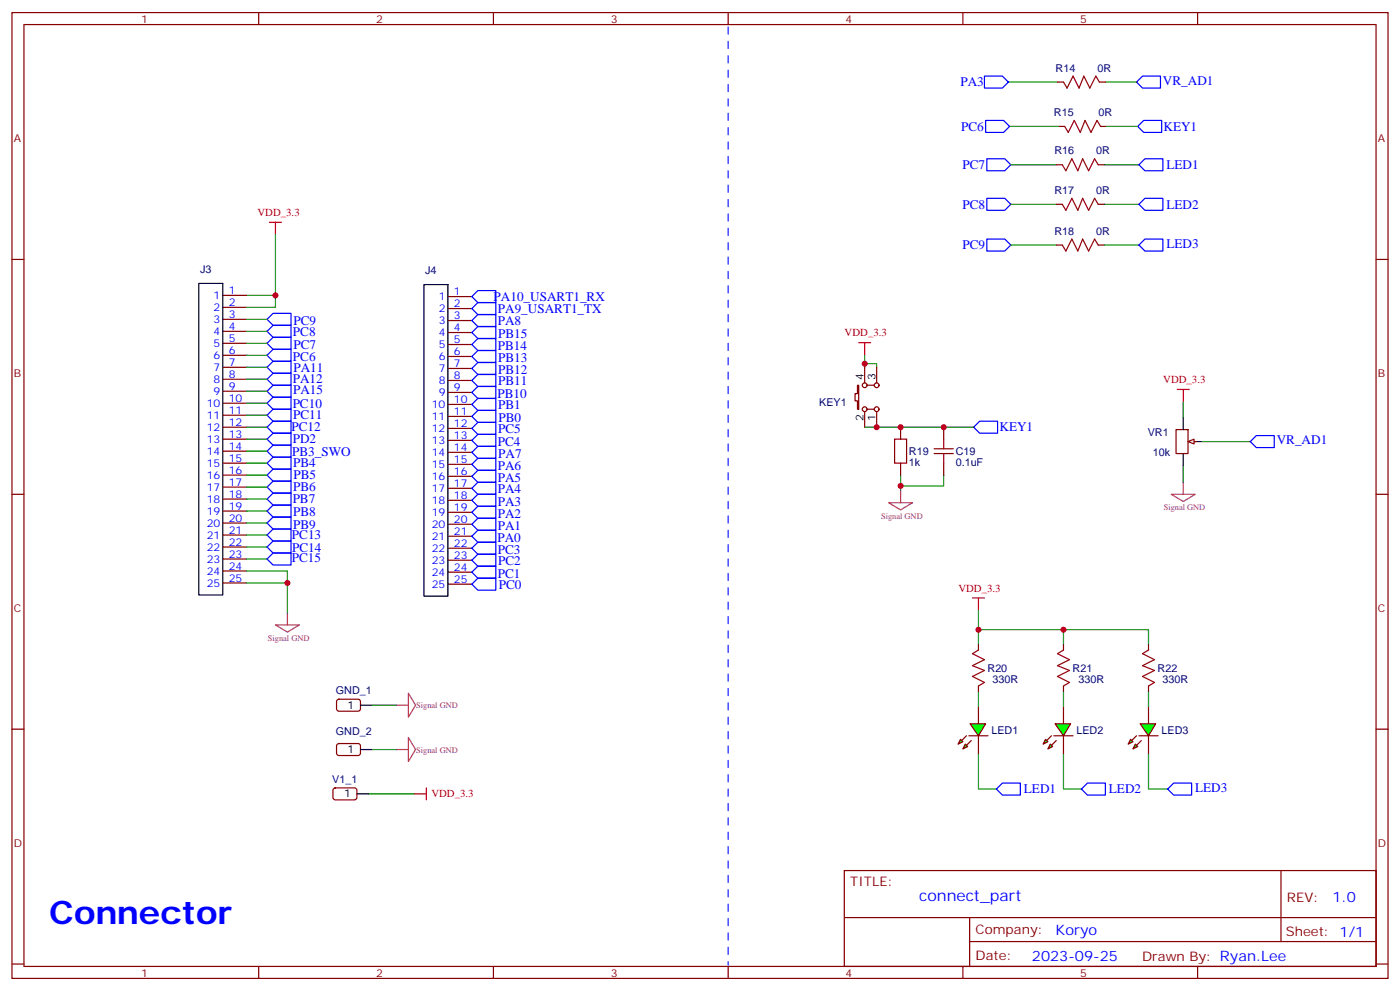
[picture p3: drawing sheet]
<svg xmlns="http://www.w3.org/2000/svg" width="412mm" height="292mm" viewBox="0 0 412 292" stroke-linecap="round" stroke-linejoin="round" font-family="sans-serif">
<g fill="none" stroke="#870000" stroke-width=".35">
<path d="M3.5 3.7h405.4v284.3h-405.4zM7.1 7.2h398.2v277.3h-398.2zM76.2 3.7v3.5M145.3 3.7v3.5M214.5 3.7v3.5M283.6 3.7v3.5M352.8 3.7v3.5M311.5 24.2h1.8M311.9 37.2h1.7M323.8 24.2h1.8M324.2 37.2h1.8M3.5 76.4h3.6"/>
<path d="M405.3 76.4h3.6M252.6 113.4h.3v7.1h-.3v-2.5h-.7v-2.1h.7zM254.7 108.1v4.6M255.4 113.4h2.1M258.2 108.1v4.6M254.7 121.2v4.6M255.4 120.5h2.1M258.2 121.2v4.6M265.3 125.8v3.5M265.3 136.3v3.6M278 125.8v3.5M278 136.3v3.6"/>
<path d="M346.4 126.5h3.6v7h-3.6zM350.7 130h1.7M3.5 145.5h3.6M405.3 145.5h3.6M3.5 214.7h3.6M99.4 206.1l.4-.3 6 .1 .4 .7-.1 2.3-.6 .5-5.9-.1-.5-.6v-2.1zM99.4 219.1l.4-.2 6 .1 .4 .6-.1 2.4-.6 .4h-5.9l-.5-.7v-2.1zM405.3 214.7h3.6M98.3 232.2l.5-.2h5.9l.4 .7v2.3l-.7 .5-5.9-.1-.4-.6v-2.1zM248.7 256.3h156.6v28.2h-156.6zM377.3 256.3v20.9M248.7 270.1h156.5"/>
<path d="M285.6 277.2h119.6M285.6 270.1v14.2M3.5 283.8h3.6M76.2 284.5v3.5M145.3 284.5v3.5M214.5 284.5v3.5M283.6 284.5v3.5M352.8 284.5v3.5M405.3 283.8h3.6"/>
<circle cx="254.7" cy="113.4" r=".71"/>
<circle cx="258.2" cy="113.4" r=".71"/>
<circle cx="254.7" cy="120.5" r=".71"/>
<circle cx="258.2" cy="120.5" r=".71"/>
</g>
<path d="M348.5 122.9v3.6M348.5 133.5v3.6M350.3 130h3.5M106.2 207.6h3.5M105.1 233.7h3.6M106.2 220.7h3.5" fill="none" stroke="#000" stroke-width=".35"/>
<g fill="none" stroke="#008700" stroke-width=".35">
<path d="M297 24.2h14.5M297.4 37.2h14.5M325.6 24.2h9.2M326 37.2h9.1M254.7 107.1h3.5v1M254.7 104.6v3.5M348.5 118.4v4.5M254.7 125.8h32.1M265.3 139.9v4.6M278 139.9v3.2h-12.7M348.5 137.1v4.9M353.8 130h14.5"/>
<path d="M109.7 207.6h7.1M108.7 233.7h13.4M109.7 220.7h7.1"/>
</g>
<path d="M261.8 148h7l-3.5 2.1zM265.3 144.5v3.5M116.8 207.6h3.5M120.3 204.1l2.1 3.5-2.1 3.5zM120.3 217.1l2.1 3.6-2.1 3.5zM116.8 220.7h3.5" fill="none" stroke="#909" stroke-width=".35"/>
<path d="M252.9 100.9h3.6M254.7 100.9v3.5M122.1 233.7h3.5M125.6 232v3.5" fill="none" stroke="#f00" stroke-width=".35"/>
<path d="M214.5 7.9v276.3" fill="none" stroke="#03f" stroke-width=".35" stroke-dasharray="2.1 2.1"/>
<path d="M290 22.4h5.3l1.7 1.8-1.7 1.7h-5.3zM334.8 24.2l1.7-1.8h5.3v3.5h-5.3zM336.9 35.5h5.3v3.5h-5.3l-1.8-1.8zM288.6 124h5.3v3.5h-5.3l-1.8-1.7zM368.3 130l1.8-1.8h5.3v3.6h-5.3z" fill="none" stroke="#00f" stroke-width=".35"/>
<path d="M313.3 24.2l1 1.7 1.8-3.5 1.8 3.5 1.4-3.5 1.7 3.5 1.8-3.5 1 1.8M313.6 37.2l1.1 1.8 1.7-3.5 1.8 3.5 1.4-3.5 1.8 3.5 1.7-3.5 1.1 1.7M263.5 129.3h3.6v7h-3.6zM275.2 133.5h5.6M275.2 132.1h5.6M278 129.3v2.8M278 133.5v2.8" fill="none" stroke="#a10000" stroke-width=".35"/>
<path d="M350 130l1.7-.7v1.4z" fill="#f0f0f0" stroke="#870000" stroke-width=".35"/>
<path d="M345 145.5h7.1l-3.6 2.1zM348.5 142v3.5" fill="none" stroke="#909" stroke-width=".35"/>
<path d="M286.5 176h3.5M288.2 176v3.6" fill="none" stroke="#f00" stroke-width=".35"/>
<path d="M288.2 191.4l-1.7 1 3.5 1.8-3.5 1.8 3.5 1.4-3.5 1.7 3.5 1.8-1.8 1.1M313.3 191.4l-1.8 1 3.5 1.8-3.5 1.8 3.5 1.4-3.5 1.7 3.5 1.8-1.7 1.1M338.3 191.4l-1.8 1 3.6 1.8-3.6 1.8 3.6 1.4-3.6 1.7 3.6 1.8-1.8 1.1" fill="none" stroke="#a10000" stroke-width=".35"/>
<path d="M288.2 189.6v1.8M313.3 189.6v1.8M338.3 189.6v1.8M288.2 202v1.7M313.3 202v1.7M338.3 202v1.7M338.3 208v5.3M338.3 216.8v5.3" fill="none" stroke="#870000" stroke-width=".35"/>
<g fill="#0f0" stroke="#870000" stroke-width=".35">
<path d="M334.4 219.1l.7 .7-1.4 .7z"/>
<path d="M333 217.7l.7 .7-1.4 .7z"/>
</g>
<g fill="#870000" stroke="#870000" stroke-width=".35">
<path d="M336.2 218l-1.4 1.4z"/>
<path d="M334.8 216.6l-1.4 1.4z"/>
</g>
<path d="M335.5 216.6h5.6z" fill="#f00" stroke="#870000" stroke-width=".35"/>
<path d="M335.8 213.1h4.6l-2.1 3.5z" fill="#0f0" stroke="#870000" stroke-width=".35"/>
<path d="M313.3 208v5.3M313.3 216.8v5.3" fill="none" stroke="#870000" stroke-width=".35"/>
<g fill="#0f0" stroke="#870000" stroke-width=".35">
<path d="M309.4 219.1l.7 .7-1.4 .7z"/>
<path d="M308 217.7l.7 .7-1.4 .7z"/>
</g>
<g fill="#870000" stroke="#870000" stroke-width=".35">
<path d="M311.1 218l-1.4 1.4z"/>
<path d="M309.7 216.6l-1.4 1.4z"/>
</g>
<path d="M310.4 216.6h5.7z" fill="#f00" stroke="#870000" stroke-width=".35"/>
<path d="M310.8 213.1h4.6l-2.1 3.5z" fill="#0f0" stroke="#870000" stroke-width=".35"/>
<path d="M288.2 208v5.3M288.2 216.8v5.3" fill="none" stroke="#870000" stroke-width=".35"/>
<g fill="#0f0" stroke="#870000" stroke-width=".35">
<path d="M284.3 219.1l.7 .7-1.4 .7z"/>
<path d="M282.9 217.7l.7 .7-1.4 .7z"/>
</g>
<g fill="#870000" stroke="#870000" stroke-width=".35">
<path d="M286.1 218l-1.4 1.4z"/>
<path d="M283.3 218l1.4-1.4z"/>
</g>
<path d="M285.4 216.6h5.6z" fill="#f00" stroke="#870000" stroke-width=".35"/>
<path d="M285.8 213.1h4.5l-2.1 3.5z" fill="#0f0" stroke="#870000" stroke-width=".35"/>
<g fill="none" stroke="#008700" stroke-width=".35">
<path d="M297.7 48.5h13.4M325.3 48.5h10.2M81.1 69v18h-8.4M297.7 72.1h13.4M297.7 60.1h13.4M325.3 72.1h10.2M325.3 60.1h10.2M72.7 97.5h6M72.7 94h6M81.1 87v3.5h-8.4M72.7 118.7h6M72.7 115.2h6"/>
<path d="M72.7 111.7h6M72.7 108.1h6M72.7 104.6h6M72.7 101.1h6M72.7 139.9h6M72.7 136.3h6M72.7 132.8h6M72.7 129.3h6M72.7 125.8h6M72.7 122.2h6M72.7 157.5h6M72.7 154h6"/>
<path d="M72.7 150.5h6M72.7 146.9h6M72.7 143.4h6M72.7 171.6h12v8.8M72.7 168.1h12v3.5M72.7 164.6h6M72.7 161h6M288.2 179.7v9.9M288.2 185.4h25.1v4.2M313.3 185.4h25v4.2M288.2 203.7v4.3M313.3 203.7v4.3"/>
<path d="M338.3 203.7v4.3M288.2 222.1v10.2h5.3M313.3 222.1v10.2h5.3M338.3 222.1v10.2h5.7"/>
</g>
<g fill="none" stroke="#00f" stroke-width=".35">
<path d="M290.3 35.5h5.3l1.8 1.7-1.8 1.8h-5.3zM290.7 46.7h5.3l1.7 1.8-1.7 1.8h-5.3zM290.7 58.4h5.3l1.7 1.7-1.7 1.8h-5.3zM335.5 48.5l1.8-1.8h5.2v3.6h-5.2zM290.7 70.4h5.3l1.7 1.7-1.7 1.8h-5.3zM335.5 72.1l1.8-1.7h5.2v3.5h-5.2zM335.5 60.1l1.8-1.7h5.2v3.5h-5.2zM78.7 97.5l1.7-1.7h5.3v3.5h-5.3zM80.4 99.3h5.3v3.5h-5.3l-1.7-1.7zM80.4 92.3h5.3v3.5h-5.3l-1.7-1.8zM139 90.8l1.8-1.7h5.2v3.5h-5.2zM140.8 85.5h5.2v3.6h-5.2l-1.8-1.8z"/>
<path d="M140.8 92.6h5.2v3.5h-5.2l-1.8-1.7zM140.8 96.1h5.2v3.6h-5.2l-1.8-1.8zM78.7 115.2l1.7-1.8h5.3v3.5h-5.3zM78.7 108.1l1.7-1.7h5.3v3.5h-5.3zM80.4 116.9h5.3v3.6h-5.3l-1.7-1.8zM80.4 109.9h5.3v3.5h-5.3l-1.7-1.7zM80.4 102.8h5.3v3.6h-5.3l-1.7-1.8zM139 101.4l1.8-1.7h5.2v3.5h-5.2zM139 115.5l1.8-1.7h5.2v3.5h-5.2zM140.8 103.2h5.2v3.5h-5.2l-1.8-1.7zM140.8 106.7h5.2v3.5h-5.2l-1.8-1.7zM140.8 110.2h5.2v3.6h-5.2l-1.8-1.8z"/>
<path d="M140.8 117.3h5.2v3.5h-5.2l-1.8-1.7zM78.7 136.3l1.7-1.7h5.3v3.5h-5.3zM78.7 129.3l1.7-1.8h5.3v3.6h-5.3zM78.7 122.2l1.7-1.7h5.3v3.5h-5.3zM80.4 138.1h5.3v3.5h-5.3l-1.7-1.7zM80.4 131.1h5.3v3.5h-5.3l-1.7-1.8zM80.4 124h5.3v3.5h-5.3l-1.7-1.7zM139 122.6l1.8-1.8h5.2v3.6h-5.2zM139 129.6l1.8-1.7h5.2v3.5h-5.2zM140.8 124.4h5.2v3.5h-5.2l-1.8-1.8zM140.8 131.4h5.2v3.5h-5.2l-1.8-1.7zM140.8 134.9h5.2v3.6h-5.2l-1.8-1.8z"/>
<path d="M78.7 157.5l1.7-1.7h5.3v3.5h-5.3zM78.7 150.5l1.7-1.8h5.3v3.5h-5.3zM78.7 143.4l1.7-1.8h5.3v3.6h-5.3zM80.4 159.3h5.3v3.5h-5.3l-1.7-1.8zM80.4 152.2h5.3v3.6h-5.3l-1.7-1.8zM80.4 145.2h5.3v3.5h-5.3l-1.7-1.8zM139 140.2l1.8-1.7h5.2v3.5h-5.2zM139 154.3l1.8-1.7h5.2v3.5h-5.2zM140.8 142h5.2v3.5h-5.2l-1.8-1.7zM140.8 145.5h5.2v3.5h-5.2l-1.8-1.7zM140.8 149h5.2v3.6h-5.2l-1.8-1.8zM140.8 156.1h5.2v3.5h-5.2l-1.8-1.7z"/>
<path d="M78.7 164.6l1.7-1.8h5.3v3.5h-5.3zM139 161.4l1.8-1.8h5.2v3.6h-5.2zM139 164.9l1.8-1.7h5.2v3.5h-5.2zM139 168.5l1.8-1.8h5.2v3.5h-5.2zM140.8 170.2h5.2v3.5h-5.2l-1.8-1.7zM293.5 232.3l1.8-1.8h5.3v3.6h-5.3zM318.6 232.3l1.7-1.8h5.3v3.6h-5.3zM344 232.3l1.7-1.8h5.3v3.6h-5.3z"/>
</g>
<path d="M79.4 65.4h3.5M81.1 65.4v3.6M346.8 114.7h3.5M348.5 114.7v3.5" fill="none" stroke="#f00" stroke-width=".35"/>
<g fill="none" stroke="#870000" stroke-width=".35">
<path d="M311.1 48.5h1.8M323.5 48.5h1.8M311.1 72.1h1.8M311.1 60.1h1.8M323.5 72.1h1.8M323.5 60.1h1.8M65.6 87h7.1M65.6 90.5h7.1M65.6 94h7.1M65.6 97.5h7.1M131.9 87.3h7.1M131.9 90.8h7.1"/>
<path d="M131.9 94.4h7.1M131.9 97.9h7.1M65.6 101.1h7.1M65.6 104.6h7.1M65.6 108.1h7.1M65.6 111.7h7.1M65.6 115.2h7.1M65.6 118.7h7.1M131.9 101.4h7.1M131.9 105h7.1M131.9 108.5h7.1M131.9 112h7.1"/>
<path d="M131.9 115.5h7.1M131.9 119.1h7.1M65.6 122.2h7.1M65.6 125.8h7.1M65.6 129.3h7.1M65.6 132.8h7.1M65.6 136.3h7.1M65.6 139.9h7.1M131.9 122.6h7.1M131.9 126.1h7.1M131.9 129.6h7.1M131.9 133.2h7.1"/>
<path d="M131.9 136.7h7.1M65.6 143.4h7.1M65.6 146.9h7.1M65.6 150.5h7.1M65.6 154h7.1M65.6 157.5h7.1M131.9 140.2h7.1M131.9 143.8h7.1M131.9 147.3h7.1M131.9 150.8h7.1M131.9 154.3h7.1M131.9 157.9h7.1"/>
<path d="M65.6 161h7.1M65.6 164.6h7.1M65.6 168.1h7.1M65.6 171.6h7.1M131.9 161.4h7.1M131.9 164.9h7.1M131.9 168.5h7.1M131.9 172h7.1"/>
</g>
<path d="M58.6 83.4h7v91.8h-7zM124.9 83.8h7v91.7h-7z" fill="none" stroke="#000" stroke-width=".35"/>
<path d="M81.1 184h7.1l-3.5 2.1zM84.7 180.4v3.6" fill="none" stroke="#909" stroke-width=".35"/>
<path d="M312.9 48.5l1.1 1.8 1.7-3.6 1.8 3.6 1.4-3.6 1.8 3.6 1.7-3.6 1.1 1.8M312.9 72.1l1.1 1.8 1.7-3.5 1.8 3.5 1.4-3.5 1.8 3.5 1.7-3.5 1.1 1.7M312.9 60.1l1.1 1.8 1.7-3.5 1.8 3.5 1.4-3.5 1.8 3.5 1.7-3.5 1.1 1.7" fill="none" stroke="#a10000" stroke-width=".35"/>
<g fill="#c00">
<circle cx="254.7" cy="107.1" r=".88"/>
<circle cx="265.3" cy="125.8" r=".88"/>
<circle cx="258.2" cy="125.8" r=".88"/>
<circle cx="265.3" cy="143.1" r=".88"/>
<circle cx="278" cy="125.8" r=".88"/>
<circle cx="288.2" cy="185.4" r=".88"/>
<circle cx="313.3" cy="185.4" r=".88"/>
<circle cx="81.1" cy="87" r=".88"/>
<circle cx="84.7" cy="171.6" r=".88"/>
</g>
<text font-size="9.5" fill="#00f" x="14.5" y="272.2">Connector</text>
<text font-size="4.6" fill="#00f" x="270.8" y="265.3">connect_part</text>
<g font-size="4.2" fill="#00f">
<text x="392.5" y="265.6">1.0</text>
<text x="310.9" y="275.1">Koryo</text>
<text x="304" y="282.9">2023-09-25</text>
</g>
<g font-size="3.9" fill="#00f">
<text x="282.9" y="25.4">PA3</text>
<text x="342.6" y="25">VR_AD1</text>
<text x="283.1" y="38.4">PC6</text>
<text x="342.8" y="38.5">KEY1</text>
<text x="283.5" y="49.7">PC7</text>
<text x="343.6" y="49.8">LED1</text>
<text x="283.5" y="61.5">PC8</text>
<text x="343.6" y="61.4">LED2</text>
<text x="283.5" y="73.4">PC9</text>
<text x="343.6" y="73.1">LED3</text>
<text x="145.4" y="88.6">PA10_USART1_RX</text>
<text x="86.4" y="95.6">PC9</text>
<text x="146.6" y="95.7">PA8</text>
<text x="146.7" y="92">PA9_USART1_TX</text>
<text x="86.3" y="99">PC8</text>
<text x="146.8" y="99.5">PB15</text>
<text x="86.3" y="106.2">PC6</text>
<text x="86.4" y="102.6">PC7</text>
<text x="146.6" y="103">PB14</text>
<text x="146.8" y="106.5">PB13</text>
<text x="86.2" y="112.9">PA12</text>
<text x="86.4" y="109.4">PA11</text>
<text x="146.8" y="110">PB12</text>
<text x="146.8" y="113.5">PB11</text>
<text x="86.2" y="120">PC10</text>
<text x="86.3" y="116.1">PA15</text>
<text x="146.5" y="117.1">PB10</text>
<text x="86.3" y="123.5">PC11</text>
<text x="146.8" y="120.5">PB1</text>
<text x="146.8" y="124.2">PB0</text>
<text x="85.9" y="127">PC12</text>
<text x="86.3" y="130.5">PD2</text>
<text x="146.6" y="131.2">PC4</text>
<text x="146.8" y="127.6">PC5</text>
<text x="294.4" y="127">KEY1</text>
<text x="376.1" y="130.8">VR_AD1</text>
<text x="86.1" y="134.1">PB3_SWO</text>
<text x="86.3" y="137.6">PB4</text>
<text x="146.8" y="134.8">PA7</text>
<text x="86.5" y="141.1">PB5</text>
<text x="146.6" y="141.8">PA5</text>
<text x="146.6" y="138.2">PA6</text>
<text x="86.2" y="148.2">PB7</text>
<text x="86.4" y="144.6">PB6</text>
<text x="146.6" y="148.9">PA3</text>
<text x="146.6" y="145.2">PA4</text>
<text x="86.4" y="155.7">PB9</text>
<text x="86.4" y="151.8">PB8</text>
<text x="146.6" y="155.9">PA1</text>
<text x="146.6" y="152.4">PA2</text>
<text x="86" y="158.8">PC13</text>
<text x="146.5" y="159.5">PA0</text>
<text x="85.9" y="165.5">PC15</text>
<text x="86" y="162.4">PC14</text>
<text x="146.6" y="163">PC3</text>
<text x="146.7" y="166.4">PC2</text>
<text x="146.6" y="170">PC1</text>
<text x="147" y="173.5">PC0</text>
<text x="301.6" y="233.6">LED1</text>
<text x="326.7" y="233.6">LED2</text>
<text x="352.1" y="233.2">LED3</text>
</g>
<g font-size="3.9" fill="#800">
<text x="250.5" y="260.9">TITLE:</text>
<text x="379.1" y="265.6">REV:</text>
<text x="287.4" y="275.1">Company:</text>
<text x="378.7" y="275.7">Sheet: 1/1</text>
<text x="287.4" y="282.8">Date:</text>
<text x="336.4" y="282.8">Drawn By: Ryan.Lee</text>
</g>
<g font-size="3.2" fill="#800">
<text x="41.6" y="6.7">1</text>
<text x="110.8" y="6.7">2</text>
<text x="179.9" y="6.7">3</text>
<text x="249.1" y="6.7">4</text>
<text x="318.2" y="6.7">5</text>
<text x="4.1" y="41.8">A</text>
<text x="405.9" y="41.8">A</text>
<text x="4.1" y="110.9">B</text>
<text x="405.9" y="110.9">B</text>
<text x="4.1" y="180.1">C</text>
<text x="405.9" y="180.1">C</text>
<text x="4.1" y="249.2">D</text>
<text x="405.9" y="249.2">D</text>
<text x="41.6" y="287.5">1</text>
<text x="110.8" y="287.5">2</text>
<text x="179.9" y="287.5">3</text>
<text x="249.1" y="287.5">4</text>
<text x="318.2" y="287.5">5</text>
</g>
<g font-size="3.2" fill="#000080">
<text x="311" y="21.1">R14</text>
<text x="323.3" y="21.1">0R</text>
<text x="310.5" y="34.1">R15</text>
<text x="323.6" y="34.1">0R</text>
<text x="310.6" y="45.4">R16</text>
<text x="322.9" y="45.4">0R</text>
<text x="310.6" y="57.1">R17</text>
<text x="322.9" y="57.1">0R</text>
<text x="310.6" y="69.1">R18</text>
<text x="322.9" y="69.1">0R</text>
<text x="58.9" y="80.3">J3</text>
<text x="125.3" y="80.7">J4</text>
<text x="241.3" y="119.5">KEY1</text>
<text x="338.1" y="128.2">VR1</text>
<text x="267.8" y="137.1">1k</text>
<text x="267.8" y="134">R19</text>
<text x="281.5" y="137.1">0.1uF</text>
<text x="281.5" y="134">C19</text>
<text x="339.6" y="134.1">10k</text>
<text x="290.9" y="197.8">R20</text>
<text x="316" y="197.8">R21</text>
<text x="341" y="197.8">R22</text>
<text x="292.3" y="201">330R</text>
<text x="317.7" y="201">330R</text>
<text x="342.4" y="201">330R</text>
<text x="98.9" y="204.2">GND_1</text>
<text x="292" y="216">LED1</text>
<text x="317.1" y="216">LED2</text>
<text x="342.1" y="216">LED3</text>
<text x="98.9" y="216.5">GND_2</text>
<text x="97.9" y="230.6">V1_1</text>
</g>
<g font-size="3.2" fill="#f00">
<text x="75.9" y="63.6">VDD_3.3</text>
<text x="248.8" y="99">VDD_3.3</text>
<text x="342.6" y="112.8">VDD_3.3</text>
<text x="282.3" y="174.2">VDD_3.3</text>
<text x="127.1" y="234.8">VDD_3.3</text>
</g>
<g font-size="3.2" fill="#00f">
<text x="62.9" y="88">1</text>
<text x="67.4" y="86.6">1</text>
<text x="129.2" y="88.4">1</text>
<text x="133.7" y="87">1</text>
<text x="62.9" y="91.5">2</text>
<text x="62.9" y="95.1">3</text>
<text x="67.4" y="90.1">2</text>
<text x="67.4" y="93.7">3</text>
<text x="129.2" y="91.9">2</text>
<text x="129.2" y="95.4">3</text>
<text x="133.7" y="90.5">2</text>
<text x="133.7" y="94">3</text>
<text x="62.9" y="98.6">4</text>
<text x="67.4" y="97.2">4</text>
<text x="67.4" y="100.7">5</text>
<text x="129.2" y="99">4</text>
<text x="133.7" y="97.5">4</text>
<text x="133.7" y="101.1">5</text>
<text x="62.9" y="102.1">5</text>
<text x="62.9" y="105.7">6</text>
<text x="67.4" y="104.2">6</text>
<text x="67.4" y="107.8">7</text>
<text x="129.2" y="102.5">5</text>
<text x="129.2" y="106">6</text>
<text x="133.7" y="104.6">6</text>
<text x="62.9" y="109.2">7</text>
<text x="62.9" y="112.7">8</text>
<text x="67.4" y="111.3">8</text>
<text x="129.2" y="109.5">7</text>
<text x="129.2" y="113.1">8</text>
<text x="133.7" y="108.1">7</text>
<text x="133.7" y="111.7">8</text>
<text x="60.9" y="119.8">10</text>
<text x="62.9" y="116.2">9</text>
<text x="67.4" y="114.8">9</text>
<text x="67.4" y="118.4">10</text>
<text x="129.2" y="116.6">9</text>
<text x="133.7" y="115.2">9</text>
<text x="133.7" y="118.7">10</text>
<text x="60.9" y="123.3">11</text>
<text x="67.4" y="121.9">11</text>
<text x="67.4" y="125.4">12</text>
<text x="127.2" y="120.1">10</text>
<text x="127.2" y="123.6">11</text>
<text x="133.7" y="122.2">11</text>
<text x="133.7" y="125.8">12</text>
<text x="60.9" y="126.8">12</text>
<text x="60.9" y="130.4">13</text>
<text x="67.4" y="128.9">13</text>
<text x="127.2" y="127.2">12</text>
<text x="127.2" y="130.7">13</text>
<text x="133.7" y="129.3">13</text>
<text x="60.9" y="133.9">14</text>
<text x="60.9" y="137.4">15</text>
<text x="67.4" y="132.5">14</text>
<text x="67.4" y="136">15</text>
<text x="127.2" y="134.2">14</text>
<text x="127.2" y="137.8">15</text>
<text x="133.7" y="132.8">14</text>
<text x="133.7" y="136.3">15</text>
<text x="60.9" y="140.9">16</text>
<text x="67.4" y="139.5">16</text>
<text x="67.4" y="143.1">17</text>
<text x="127.2" y="141.3">16</text>
<text x="133.7" y="139.9">16</text>
<text x="133.7" y="143.4">17</text>
<text x="60.9" y="144.5">17</text>
<text x="60.9" y="148">18</text>
<text x="67.4" y="146.6">18</text>
<text x="127.2" y="144.8">17</text>
<text x="127.2" y="148.3">18</text>
<text x="133.7" y="146.9">18</text>
<text x="60.9" y="151.5">19</text>
<text x="60.9" y="155">20</text>
<text x="67.4" y="150.1">19</text>
<text x="67.4" y="153.6">20</text>
<text x="127.2" y="151.9">19</text>
<text x="127.2" y="155.4">20</text>
<text x="133.7" y="150.5">19</text>
<text x="133.7" y="154">20</text>
<text x="60.9" y="158.6">21</text>
<text x="67.4" y="157.2">21</text>
<text x="67.4" y="160.7">22</text>
<text x="127.2" y="158.9">21</text>
<text x="133.7" y="157.5">21</text>
<text x="133.7" y="161">22</text>
<text x="60.9" y="162.1">22</text>
<text x="60.9" y="165.6">23</text>
<text x="67.4" y="164.2">23</text>
<text x="67.4" y="167.7">24</text>
<text x="127.2" y="162.5">22</text>
<text x="127.2" y="166">23</text>
<text x="133.7" y="164.6">23</text>
<text x="60.9" y="169.2">24</text>
<text x="60.9" y="172.7">25</text>
<text x="67.4" y="171.3">25</text>
<text x="127.2" y="169.5">24</text>
<text x="127.2" y="173">25</text>
<text x="133.7" y="168.1">24</text>
<text x="133.7" y="171.6">25</text>
</g>
<g font-size="3.2">
<text x="254.4" y="112" transform="rotate(-90 254.4 112)">4</text>
<text x="257.9" y="112" transform="rotate(-90 257.9 112)">3</text>
<text x="254.4" y="123.9" transform="rotate(-90 254.4 123.9)">2</text>
<text x="257.9" y="123.9" transform="rotate(-90 257.9 123.9)">1</text>
<text x="102.4" y="208.7">1</text>
<text x="102.4" y="221.7">1</text>
<text x="101.3" y="234.8">1</text>
</g>
<g font-size="2.5" fill="#909">
<text x="259.5" y="152.8">Signal GND</text>
<text x="342.8" y="150.3">Signal GND</text>
<text x="78.9" y="188.7">Signal GND</text>
<text x="122.6" y="208.5">Signal GND</text>
<text x="122.6" y="221.5">Signal GND</text>
</g>
</svg>
